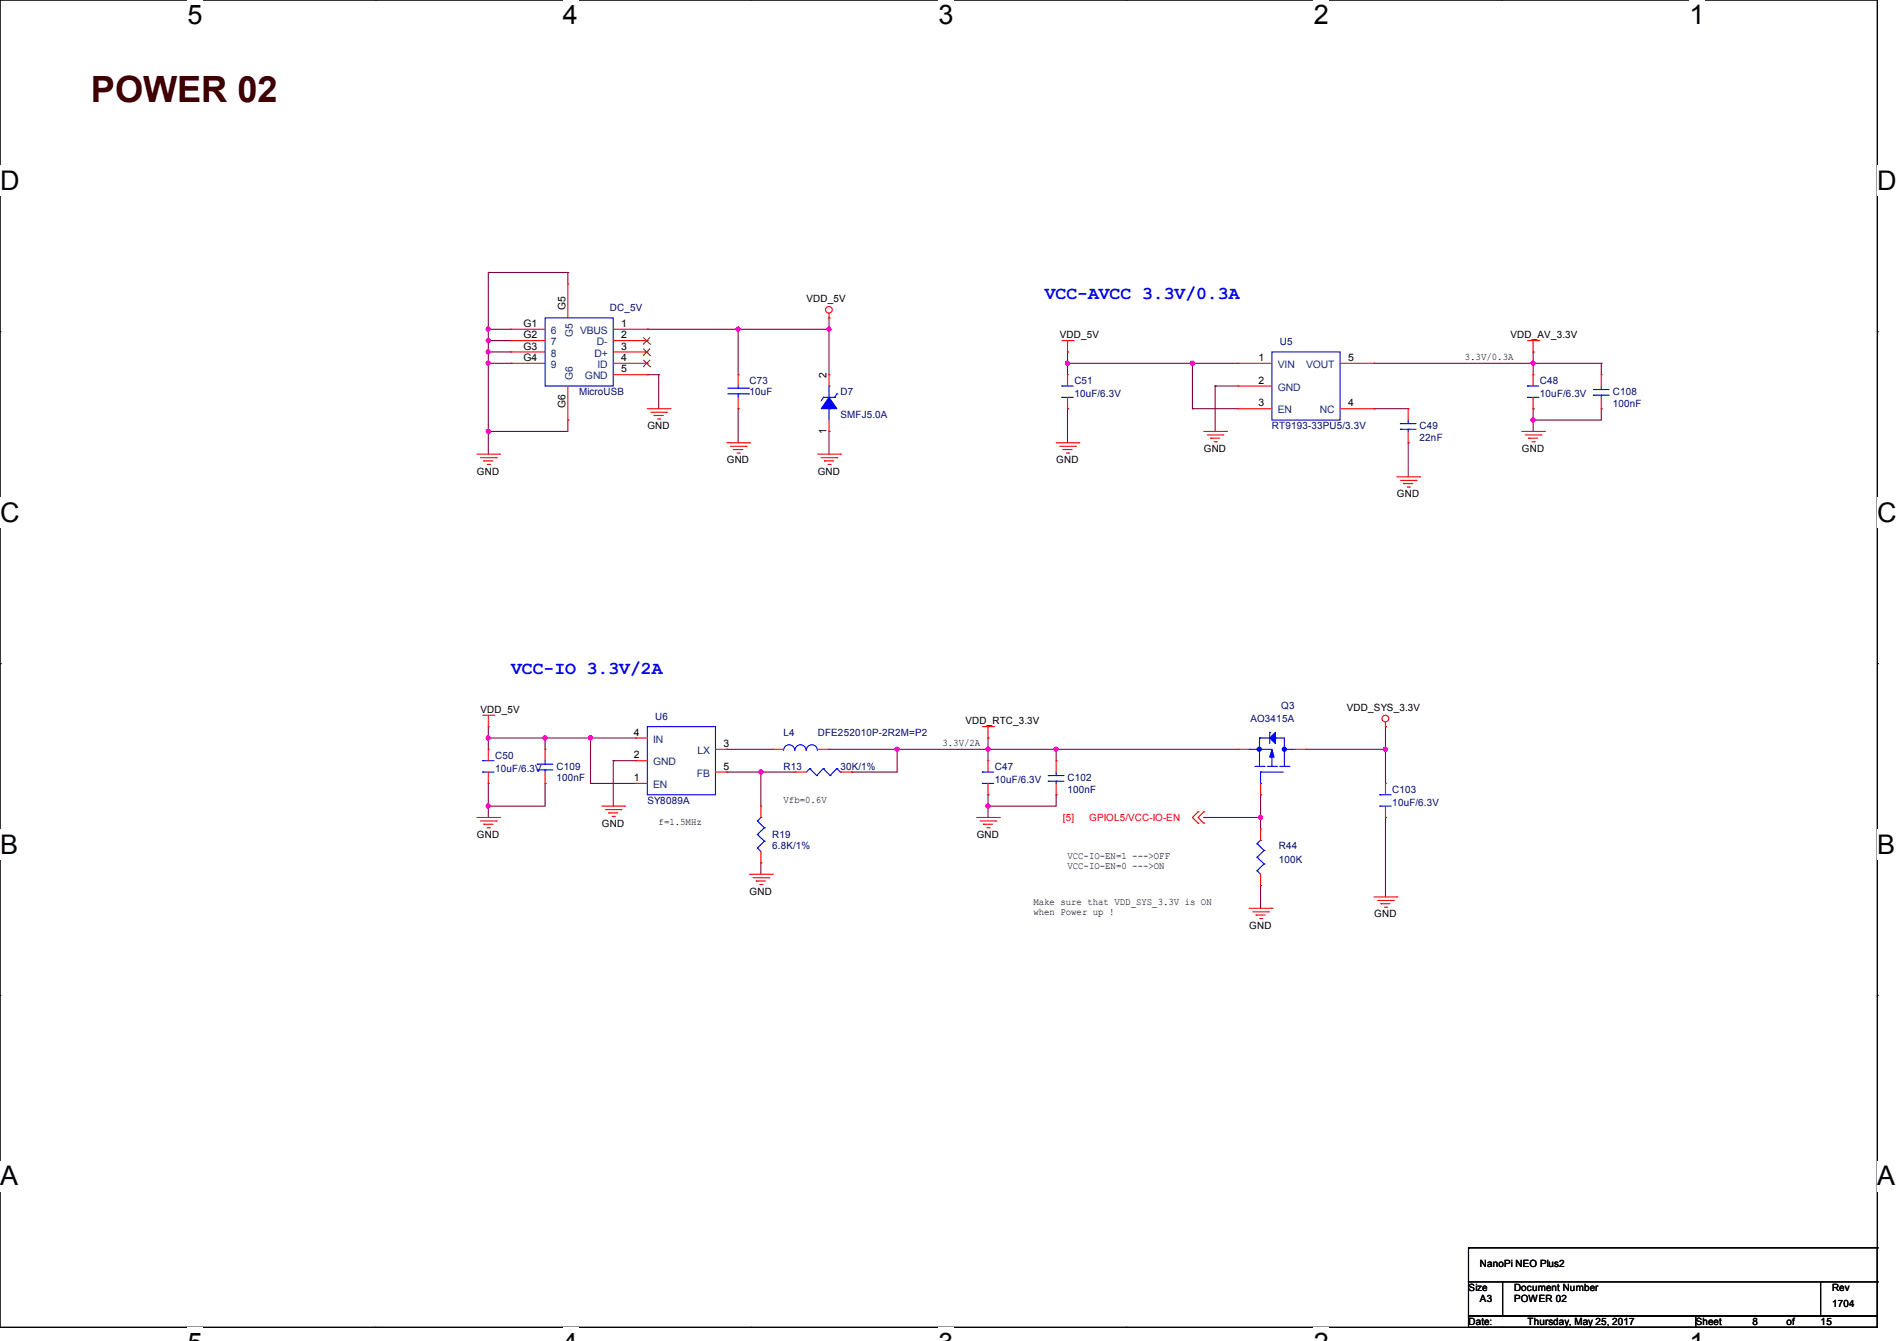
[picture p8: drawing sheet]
<svg xmlns="http://www.w3.org/2000/svg" width="297mm" height="210mm" viewBox="0 0 297 210" stroke-linecap="round" stroke-linejoin="round" font-family="sans-serif">
<path d="M0 0h293.9v207.9h-293.9z" fill="none" stroke="#000" stroke-width=".17"/>
<g fill="#fff">
<path d="M29.4 0h2.3v4.7h-2.3z"/>
<path d="M29.4 207.9h2.3v2.1h-2.3z"/>
</g>
<path d="M58.8 0h.1M58.8 207.9h.1" fill="none" stroke="#000" stroke-width=".17"/>
<g fill="#fff">
<path d="M88.1 0h2.4v4.7h-2.4z"/>
<path d="M88.1 207.9h2.4v2.1h-2.4z"/>
</g>
<path d="M117.6 0h.1M117.6 207.9h.1" fill="none" stroke="#000" stroke-width=".17"/>
<g fill="#fff">
<path d="M146.9 0h2.4v4.7h-2.4z"/>
<path d="M146.9 207.9h2.4v2.1h-2.4z"/>
</g>
<path d="M176.3 0h.1M176.3 207.9h.1" fill="none" stroke="#000" stroke-width=".17"/>
<g fill="#fff">
<path d="M205.7 0h2.4v4.7h-2.4z"/>
<path d="M205.7 207.9h2.4v2.1h-2.4z"/>
</g>
<path d="M235.1 0h.1M235.1 207.9h.1" fill="none" stroke="#000" stroke-width=".17"/>
<g fill="#fff">
<path d="M264.5 0h2.4v4.7h-2.4z"/>
<path d="M264.5 207.9h2.4v2.1h-2.4z"/>
<path d="M0 26h3v4.7h-3z"/>
<path d="M293.9 26h3.1v4.7h-3.1z"/>
<path d="M0 77.9h3v4.7h-3z"/>
<path d="M293.9 77.9h3.1v4.7h-3.1z"/>
</g>
<path d="M0 51.9h.1M293.9 51.9h.1" fill="none" stroke="#000" stroke-width=".17"/>
<g fill="#fff">
<path d="M0 129.9h2.8v4.7h-2.8z"/>
<path d="M293.9 129.9h2.9v4.7h-2.9z"/>
</g>
<path d="M0 103.9h.1M293.9 103.9h.1" fill="none" stroke="#000" stroke-width=".17"/>
<g fill="#fff">
<path d="M-.1 181.8h2.9v4.8h-2.9z"/>
<path d="M293.8 181.8h3v4.8h-3z"/>
</g>
<g fill="none" stroke="#000" stroke-width=".17">
<path d="M0 155.9h.1M293.9 155.9h.1M229.9 195.4h.1M229.9 195.4v5.3M229.9 195.4h64M293.9 195.4h.1M293.9 195.4v5.3M229.9 200.7h5.3v5.4h-5.3zM229.9 206.1h35.6v1.8h-35.6zM235.2 200.7h49.8v5.4h-49.8zM265.5 206.1h28.4v1.8h-28.4zM285 200.7h8.9v5.4h-8.9z"/>
<path d="M293.9 200.7h.1"/>
</g>
<g fill="none" stroke="#800040" stroke-width=".17">
<path d="M76.5 51.6h.1M76.5 53.3h.1M76.5 55.1h.1M76.5 56.9h.1M76.5 42.7h.1M76.5 51.6h3.5M76.5 42.7v28.4M76.5 53.3h3.5M76.5 55.1h3.5M76.5 56.9h3.5M76.5 42.7h12.4M88.9 42.7h.1"/>
<path d="M88.9 42.7v1.7M101.3 58.7h.1M101.3 51.6h.1M101.3 51.6h28.5M101.3 58.7h1.8M103.1 58.7h.1M103.1 58.7v5.3M115.6 51.6h.1M115.6 51.6v7.1M129.8 51.6h.1M129.8 49.8h.1M129.8 49.8v8.9"/>
<path d="M167.1 56.9h.1M167.1 55.1h.1M167.1 56.9h26.7M167.1 55.1v3.6M186.7 56.9h.1M186.7 56.9v7.1M215.1 56.9h.1M215.1 56.9h35.6M240 56.9h.1M240 55.1h.1M240 55.1v3.6M250.7 56.9h.1"/>
<path d="M250.7 56.9v1.8M76.5 67.6h.1M88.9 65.8h.1M88.9 65.8v1.8h-12.4M115.6 64h.1M115.6 64v5.3M129.8 67.6h.1M129.8 67.6v3.5M167.1 64h.1M167.1 64v5.3M186.7 64h.1M186.7 64h7.1"/>
<path d="M190.2 60.5h.1M190.2 60.5v7.1M190.2 60.5h3.6M215.1 64h.1M215.1 64h5.4M220.5 69.3h.1M220.5 69.3v5.4M240 65.8h.1M240 64h.1M240 64v3.6M250.7 64h.1M250.7 64v1.8h-10.7"/>
<path d="M76.5 113.8h.1M76.5 115.6h.1M76.5 113.8v3.5M76.5 115.6h23.1M85.3 115.6h.1M85.3 115.6v1.7M92.5 115.6h.1M92.5 115.6v7.1M96 119.1h.1M96 119.1v7.1M96 119.1h3.6M113.8 117.3h.1"/>
<path d="M113.8 117.3h7.1M129.8 117.3h.1M129.8 117.3h64M140.5 117.3h.1M140.5 117.3v3.6h-7.2M154.7 117.3h.1M154.7 115.6h.1M154.7 115.6v3.5M165.4 117.3h.1M165.4 117.3v1.8M204.5 117.3h.1M204.5 117.3h12.4"/>
<path d="M216.9 113.8h.1M216.9 117.3h.1M216.9 113.8v8.9M76.5 126.2h.1M76.5 122.7h.1M76.5 122.7v5.3M85.3 122.7h.1M85.3 122.7v3.5h-8.8M92.5 122.7h.1M92.5 122.7h7.1M113.8 120.9h.1M113.8 120.9h10.7"/>
<path d="M119.1 120.9h.1M119.1 135.1h.1M119.1 120.9v5.3M119.1 135.1v1.8M133.3 120.9h.1M154.7 126.2h.1M154.7 124.5h.1M154.7 124.5v3.5M165.4 124.5h.1M165.4 124.5v1.7h-10.7M188.5 128h.1M188.5 128h8.9"/>
<path d="M197.4 128h.1M197.4 124.5h.1M197.4 138.7h.1M197.4 124.5v5.3M197.4 138.7v3.5M216.9 128h.1M216.9 128v12.5"/>
</g>
<g fill="#f0f" stroke="#f0f" stroke-width=".17">
<circle cx="76.4" cy="53.3" r=".32"/>
<circle cx="76.4" cy="51.5" r=".32"/>
<circle cx="76.4" cy="55.1" r=".32"/>
<circle cx="76.4" cy="67.5" r=".32"/>
<circle cx="76.4" cy="56.9" r=".32"/>
<circle cx="115.5" cy="51.5" r=".32"/>
<circle cx="129.8" cy="51.5" r=".32"/>
<circle cx="154.7" cy="126.2" r=".32"/>
<circle cx="186.7" cy="56.9" r=".32"/>
<circle cx="167.1" cy="56.9" r=".32"/>
<circle cx="240" cy="65.8" r=".32"/>
<circle cx="154.7" cy="117.3" r=".32"/>
<circle cx="140.4" cy="117.3" r=".32"/>
<circle cx="119.1" cy="120.9" r=".32"/>
<circle cx="85.3" cy="115.5" r=".32"/>
<circle cx="92.4" cy="115.5" r=".32"/>
<circle cx="76.4" cy="115.5" r=".32"/>
<circle cx="76.4" cy="126.2" r=".32"/>
<circle cx="165.3" cy="117.3" r=".32"/>
<circle cx="216.9" cy="117.3" r=".32"/>
<circle cx="197.3" cy="128" r=".32"/>
<circle cx="240" cy="56.9" r=".32"/>
</g>
<g fill="none" stroke="#f00" stroke-width=".17">
<path d="M80 51.6h.1M80 53.3h.1M80 55.1h.1M80 56.9h.1M80 53.3h5.3M80 56.9h5.3M80 51.6h5.3M80 55.1h5.3M88.9 44.4h.1M88.9 44.4v5.4M96 53.3h5.3M96 56.9h5.3"/>
<path d="M96 51.6h5.3M96 55.1h5.3M96 58.7h5.3M101.3 51.6h.1M101.3 53.3h.1M101.3 55.1h.1M101.3 56.9h.1M101.3 58.7h.1M115.6 58.7h.1M115.6 58.7v1.8M129.8 49.8h.1M129.8 58.7h.1"/>
<path d="M129.8 49.1v.7M129.8 58.7v1.8M166.2 53.3h1.8M167.1 55.1h.1M167.1 58.7h.1M167.1 53.3v1.8M167.1 58.7v1.8M168 53.3h.1M193.8 56.9h.1M193.8 56.9h5.3M209.8 56.9h5.3M215.1 56.9h.1"/>
<path d="M239.1 53.3h1.8M240 55.1h.1M240 58.7h.1M240 53.3v1.8M240 58.7v1.8M240.9 53.3h.1M250.7 58.7h.1M250.7 58.7v1.8M74.7 71.1h3.5M75.2 71.7h2.5M75.7 72.2h.1M75.7 72.2h1.5"/>
<path d="M76.3 72.7h.3M76.6 72.7h.1M77.7 71.7h.1M78.2 71.1h.1M88.9 65.8h.1M88.9 60.5v5.3M101.3 64h3.6M101.9 64.6h2.5M102.4 65.1h.1M102.4 65.1h1.4M103 65.6h.3M103.3 65.6h.1"/>
<path d="M104.4 64.6h.1M104.9 64h.1M113.8 69.3h3.5M114.3 69.9h2.5M114.9 70.4h.1M114.9 70.4h1.4M115.4 71h.3M115.6 64h.1M115.6 62.2v1.8M115.7 71h.1M116.8 69.9h.1M117.3 69.3h.1"/>
<path d="M128 71.1h3.6M128.6 71.7h2.4M129.1 72.2h.1M129.1 72.2h1.4M129.6 72.7h.4M129.8 67.6h.1M129.8 65.8v1.8M130 72.7h.1M131 71.7h.1M131.6 71.1h.1M165.4 69.3h3.5M165.9 69.9h2.5"/>
<path d="M166.4 70.4h.1M166.4 70.4h1.5M167 71h.3M167.1 64h.1M167.1 62.2v1.8M167.3 71h.1M168.4 69.9h.1M168.9 69.3h.1M188.5 67.6h3.5M189 68.1h2.5M189.5 68.6h.1M189.5 68.6h1.5"/>
<path d="M190.1 69.2h.3M190.4 69.2h.1M191.5 68.1h.1M192 67.6h.1M193.8 60.5h.1M193.8 64h.1M193.8 64h5.3M193.8 60.5h5.3M209.8 64h5.3M215.1 64h.1M218.7 74.7h3.5M219.2 75.2h2.5"/>
<path d="M219.8 75.7h.1M219.8 75.7h1.4M220.3 76.3h.3M220.5 69.3h.1M220.5 64h.1M220.5 64v1.8M220.5 67.6v1.7M220.6 76.3h.1M221.7 75.2h.1M222.2 74.7h.1M238.3 67.6h3.5M238.8 68.1h2.5"/>
<path d="M239.3 68.6h.1M239.3 68.6h1.4M239.9 69.2h.3M240 64h.1M240 62.2v1.8M240.2 69.2h.1M241.3 68.1h.1M241.8 67.6h.1M250.7 64h.1M250.7 62.2v1.8M75.6 112h1.7M76.5 113.8h.1"/>
<path d="M76.5 117.3h.1M76.5 112v1.8M76.5 117.3v1.8M77.3 112h.1M85.3 117.3h.1M85.3 117.3v1.8M99.6 119.1h.1M99.6 115.6h.1M99.6 119.1h1.7M99.6 115.6h1.7M112 117.3h1.8M113.8 117.3h.1"/>
<path d="M120.9 117.3h.1M120.9 117.3h1.8M128 117.3h1.8M129.8 117.3h.1M153.8 113.8h1.8M154.7 115.6h.1M154.7 119.1h.1M154.7 113.8v1.8M154.7 119.1v1.8M155.6 113.8h.1M165.4 119.1h.1M165.4 119.1v1.8"/>
<path d="M193.8 117.3h.1M193.8 117.3h1.8M202.7 117.3h1.8M204.5 117.3h.1M216.9 113.8h.1M216.9 113.1v.7M74.7 128h3.5M75.2 128.6h2.5M75.7 129.1h.1M75.7 129.1h1.5M76.3 129.6h.3M76.5 122.7h.1"/>
<path d="M76.5 120.9v1.8M76.6 129.6h.1M77.7 128.6h.1M78.2 128h.1M85.3 122.7h.1M85.3 120.9v1.8M94.2 126.2h3.6M94.8 126.8h2.4M95.3 127.3h.1M95.3 127.3h1.4M95.8 127.8h.4M96.2 127.8h.1"/>
<path d="M97.2 126.8h.1M97.8 126.2h.1M99.6 122.7h.1M99.6 122.7h1.7M112 120.9h1.8M113.8 120.9h.1M117.3 136.9h3.6M117.9 137.5h2.5M118.4 138h.1M118.4 138h1.4M119 138.5h.3M119.1 135.1h.1"/>
<path d="M119.1 126.2h.1M119.1 126.2v1.8M119.1 133.3v1.8M119.3 138.5h.1M120.4 137.5h.1M120.9 136.9h.1M124.5 120.9h.1M124.5 120.9h1.7M131.6 120.9h1.7M133.3 120.9h.1M152.9 128h3.6M153.5 128.6h2.4"/>
<path d="M154 129.1h.1M154 129.1h1.4M154.5 129.6h.4M154.7 124.5h.1M154.7 122.7v1.8M154.9 129.6h.1M155.9 128.6h.1M156.5 128h.1M165.4 124.5h.1M165.4 122.7v1.8M187.6 128.9h.1M187.6 127.1h.1"/>
<path d="M187.6 127.1l-.9 .9 .9 .9M188.5 128.9h.1M188.5 127.1h.1M188.5 127.1l-.9 .9 .9 .9M197.4 124.5h.1M197.4 138.7h.1M197.4 129.8h.1M197.4 122.7v1.8M197.4 129.8v1.8M197.4 136.9v1.8M216.9 122.7h.1M216.9 128h.1"/>
<path d="M216.9 122.7v1.8M216.9 126.2v1.8M195.6 142.2h3.5M196.1 142.8h2.5M196.6 143.3h.1M196.6 143.3h1.5M197.2 143.8h.3M197.5 143.8h.1M198.6 142.8h.1M199.1 142.2h.1M215.1 140.5h3.6M215.7 141h2.4"/>
<path d="M216.2 141.5h.1M216.2 141.5h1.4M216.7 142.1h.4M217.1 142.1h.1M218.1 141h.1M218.7 140.5h.1"/>
<circle cx="129.8" cy="48.5" r=".52"/>
<circle cx="216.9" cy="112.5" r=".52"/>
</g>
<g fill="none" stroke="#00f" stroke-width=".17">
<path d="M85.3 49.8h10.7v10.7h-10.7zM199.1 55.1h10.7v10.7h-10.7zM114 61.7h3.2M114 60.8h3.2M115.6 60.8h.1M115.6 61.7h.1M115.6 60.5v.3M115.6 61.7v.5M117.2 61.7h.1M117.2 60.8h.1M128.9 62.2h.1M128.9 62.2h1.8"/>
<path d="M128.9 62.2l-.3 .6M129.8 64h.1M129.8 60.5h.1M129.8 60.5v1.7M129.8 64v1.8M130.7 62.2h.1M131 61.7h.1M131 61.7l-.3 .5M166.2 60.5h.1M166.2 62.2h.1M166.2 60.5h1.8M166.2 62.2h1.8"/>
<path d="M219.2 66.3h.1M219.2 67.2h.1M219.2 66.3h2.5M219.2 67.2h2.5M220.5 67.2h.1M220.5 66.3h.1M220.5 65.8v.5M220.5 67.2v.4M239.1 60.5h.1M239.1 62.2h.1M239.1 60.5h1.8M239.1 62.2h1.8"/>
<path d="M249.5 61h.1M249.5 61.9h.1M249.5 61h2.4M249.5 61.9h2.4M250.7 61.9h.1M250.7 61h.1M250.7 60.5v.5M250.7 61.9v.3M75.6 119.1h.1M75.6 119.1h1.7M84.1 119.7h.1M84.1 119.7h2.5"/>
<path d="M85.3 119.7h.1M85.3 119.1v.6M101.3 113.8h10.7v10.7h-10.7zM122.7 117.5a.87 .87 0 0 1 .8-.9 .87 .87 0 0 1 .9 .9M124.5 117.5a.87 .87 0 0 1 .8-.9 .87 .87 0 0 1 .9 .9M126.2 117.5a.87 .87 0 0 1 .9-.9 .87 .87 0 0 1 .9 .9M195.6 117.3h.1M195.6 117.3h3.5M197.2 115.6h.1M197.2 115.6v4.4M197.2 115.6h1.6M198.8 114.7h.1"/>
<path d="M198.8 114.7v1.8M199.1 118.2v1.8M199.7 115.6h.1M199.7 115.6h1.4v4.4M201.1 117.3h.1M201.1 117.3h1.6M75.6 120.9h.1M75.6 120.9h1.7M84.1 120.6h.1M84.1 120.6h2.5M85.3 120.6h.1M85.3 120.6v.3"/>
<path d="M118.6 132.8h.1M118.6 130.7h.1M118.6 128.6h.1M118.6 132.8l.5 .5M118.6 130.7l1.1 1M118.6 128.6l1.1 1M119.1 128h.1M119.1 128l-.5 .6M119.7 131.7h.1M119.7 129.6h.1M119.7 131.7l-1.1 1.1M119.7 129.6l-1.1 1.1"/>
<path d="M126.8 120.4h.1M126.8 120.4l-.6 .5M126.8 120.4l1 1.1M127.8 121.5h.1M128.9 120.4h.1M128.9 120.4l-1.1 1.1M128.9 120.4l1.1 1.1M130 121.5h.1M131 120.4h.1M131 120.4l-1 1.1M131 120.4l.6 .5M131.6 120.9h.1"/>
<path d="M153.8 120.9h.1M153.8 122.7h.1M153.8 120.9h1.8M153.8 122.7h1.8M164.1 121.5h.1M164.1 122.3h.1M164.1 121.5h2.5M164.1 122.3h2.5M165.4 122.3h.1M165.4 121.5h.1M165.4 120.9v.6M165.4 122.3v.4"/>
<path d="M196.5 120h1.4M196.8 136.4h.1M196.8 134.2h.1M196.8 132.1h.1M196.8 136.4l.6 .5M196.8 134.2l1.1 1.1M196.8 132.1l1.1 1.1M197.4 120.9h.1M197.4 122.7h.1M197.4 131.6h.1M197.4 120.9h3.5M197.4 120.9v1.8"/>
<path d="M197.4 131.6l-.6 .5M197.9 120h.1M197.9 135.3h.1M197.9 133.2h.1M197.9 135.3l-1.1 1.1M197.9 133.2l-1.1 1M198.4 120h1.5M199.1 120h.1M199.9 120h.1M200.4 120h1.4M201.1 120h.1M201.8 120h.1"/>
<path d="M216 124.5h.1M216 126.2h.1M216 124.5h1.8M216 126.2h1.8"/>
</g>
<g fill="#00f" stroke="#00f" stroke-width=".17">
<path d="M198.8 115.6l.9-.9v1.8z"/>
<path d="M199.1 117.3l.4 1.3h-.7z"/>
<path d="M129.8 62.2l1.2 1.8h-2.4z" fill-rule="evenodd"/>
<circle cx="201.1" cy="117.3" r=".33"/>
<circle cx="197.2" cy="117.3" r=".33"/>
</g>
<path d="M100.7 53.9h.1M100.7 55.7h.1M100.7 57.4h.1M100.7 52.8l1.1 1.1M100.7 54.6l1.1 1.1M100.7 56.4l1.1 1M101.8 53.9h.1M101.8 55.7h.1M101.8 57.4h.1M101.8 52.8l-1.1 1.1M101.8 54.6l-1.1 1.1M101.8 56.4l-1.1 1" fill="none" stroke="#804000" stroke-width=".16"/>
<text font-size="5.7" fill="#400000" x="14.2" y="16">POWER 02</text>
<g font-size="4.2">
<text x="29.4" y="3.8">5</text>
<text x="88.1" y="3.8">4</text>
<text x="146.9" y="3.8">3</text>
<text x="205.7" y="3.8">2</text>
<text x="264.5" y="3.8">1</text>
<text x="0" y="29.8">D</text>
<text x="293.9" y="29.8">D</text>
<text x="0" y="81.7">C</text>
<text x="293.9" y="81.7">C</text>
<text x="0" y="133.7">B</text>
<text x="293.9" y="133.7">B</text>
<text x="0" y="185.6">A</text>
<text x="293.9" y="185.6">A</text>
</g>
<g font-size="2.8" fill="#00f">
<text x="163.6" y="46.8">VCC-AVCC 3.3V/0.3A</text>
<text x="80" y="105.5">VCC-IO 3.3V/2A</text>
</g>
<g font-size="1.6">
<text x="126.2" y="47.3">VDD_5V</text>
<text x="82" y="51.2">G1</text>
<text x="82" y="53">G2</text>
<text x="88.5" y="48.6" transform="rotate(-90 88.5 48.6)">G5</text>
<text x="97.2" y="51.2">1</text>
<text x="97.2" y="53">2</text>
<text x="165.9" y="53">VDD_5V</text>
<text x="236.5" y="53">VDD_AV_3.3V</text>
<text x="82" y="54.7">G3</text>
<text x="82" y="56.5">G4</text>
<text x="97.2" y="54.7">3</text>
<text x="97.2" y="56.5">4</text>
<text x="97.2" y="58.3">5</text>
<text x="129.4" y="59.2" transform="rotate(-90 129.4 59.2)">2</text>
<text x="197" y="56.5">1</text>
<text x="211.1" y="56.5">5</text>
<text x="229.3" y="56.3">3.3V/0.3A</text>
<text x="88.5" y="63.8" transform="rotate(-90 88.5 63.8)">G6</text>
<text x="197" y="60.1">2</text>
<text x="197" y="63.6">3</text>
<text x="211.1" y="63.6">4</text>
<text x="101.4" y="67.2">GND</text>
<text x="129.4" y="67.9" transform="rotate(-90 129.4 67.9)">1</text>
<text x="188.5" y="70.8">GND</text>
<text x="238.3" y="70.8">GND</text>
<text x="74.7" y="74.3">GND</text>
<text x="113.8" y="72.6">GND</text>
<text x="128" y="74.3">GND</text>
<text x="165.4" y="72.6">GND</text>
<text x="218.7" y="77.9">GND</text>
<text x="75.2" y="111.7">VDD_5V</text>
<text x="151.1" y="113.5">VDD_RTC_3.3V</text>
<text x="210.9" y="111.3">VDD_SYS_3.3V</text>
<text x="99.2" y="118.7">2</text>
<text x="99.2" y="115.2">4</text>
<text x="113.3" y="117">3</text>
<text x="147.6" y="116.8">3.3V/2A</text>
<text x="99.2" y="122.3">1</text>
<text x="113.3" y="120.5">5</text>
<text x="122.7" y="125.7">Vfb=0.6V</text>
<text x="74.7" y="131.2">GND</text>
<text x="94.2" y="129.5">GND</text>
<text x="103.1" y="129.2">f=1.5MHz</text>
<text x="152.9" y="131.2">GND</text>
<text x="167.1" y="134.6">VCC-IO-EN=1 ---&gt;OFF</text>
<text x="167.1" y="136.1">VCC-IO-EN=0 ---&gt;ON</text>
<text x="117.4" y="140.1">GND</text>
<text x="161.8" y="141.7">Make sure that VDD_SYS_3.3V is ON</text>
<text x="161.8" y="143.3">when Power up !</text>
<text x="215.2" y="143.7">GND</text>
<text x="195.6" y="145.5">GND</text>
<text x="229.9" y="202.2">Size</text>
<text x="231.7" y="198.5">NanoPi NEO Plus2</text>
<text x="231.7" y="204">A3</text>
<text x="237" y="202.2">Document Number</text>
<text x="237" y="204">POWER 02</text>
<text x="286.8" y="202.2">Rev</text>
<text x="229.9" y="207.5">Date:</text>
<text x="239.2" y="207.5">Thursday, May 25, 2017</text>
<text x="265.5" y="207.5">Sheet</text>
<text x="274.4" y="207.5">8</text>
<text x="279.7" y="207.5">of</text>
<text x="285" y="207.5">15</text>
<text x="286.8" y="204.7">1704</text>
</g>
<g font-size="1.6" fill="#004080">
<text x="86.2" y="52.3">6</text>
<text x="89.7" y="52.8" transform="rotate(-90 89.7 52.8)">G5</text>
<text x="90.8" y="52.3">VBUS</text>
<text x="86.2" y="54.1">7</text>
<text x="86.2" y="55.8">8</text>
<text x="86.2" y="57.6">9</text>
<text x="89.7" y="59.6" transform="rotate(-90 89.7 59.6)">G6</text>
<text x="91.6" y="59.4">GND</text>
<text x="93.1" y="55.8">D+</text>
<text x="93.4" y="54.1">D-</text>
<text x="93.5" y="57.6">ID</text>
<text x="200" y="57.6">VIN</text>
<text x="204.5" y="57.6">VOUT</text>
<text x="200" y="61.2">GND</text>
<text x="200" y="64.7">EN</text>
<text x="206.6" y="64.7">NC</text>
<text x="102.2" y="119.8">GND</text>
<text x="102.2" y="116.3">IN</text>
<text x="109.2" y="118.1">LX</text>
<text x="102.2" y="123.4">EN</text>
<text x="109.1" y="121.6">FB</text>
</g>
<g font-size="1.6" fill="#000080">
<text x="95.5" y="48.7">DC_5V</text>
<text x="200.4" y="54.1">U5</text>
<text x="90.7" y="61.9">MicroUSB</text>
<text x="117.4" y="60.1">C73</text>
<text x="117.4" y="61.9">10uF</text>
<text x="131.6" y="61.9">D7</text>
<text x="131.6" y="65.4">SMFJ5.0A</text>
<text x="168.2" y="60.1">C51</text>
<text x="168.2" y="62.2">10uF/6.3V</text>
<text x="241.1" y="60.1">C48</text>
<text x="241.1" y="62.2">10uF/6.3V</text>
<text x="252.5" y="61.9">C108</text>
<text x="252.5" y="63.7">100nF</text>
<text x="199.1" y="67.2">RT9193-33PU5/3.3V</text>
<text x="222.3" y="67.2">C49</text>
<text x="222.3" y="69">22nF</text>
<text x="102.6" y="112.7">U6</text>
<text x="195.8" y="113.1">AO3415A</text>
<text x="200.6" y="111">Q3</text>
<text x="77.5" y="118.8">C50</text>
<text x="122.7" y="115.2">L4</text>
<text x="128" y="115.2">DFE252010P-2R2M=P2</text>
<text x="77.5" y="120.9">10uF/6.3V</text>
<text x="87.1" y="120.6">C109</text>
<text x="87.1" y="122.3">100nF</text>
<text x="101.4" y="125.9">SY8089A</text>
<text x="122.7" y="120.6">R13</text>
<text x="131.6" y="120.6">30K/1%</text>
<text x="155.8" y="120.6">C47</text>
<text x="155.8" y="122.7">10uF/6.3V</text>
<text x="167.1" y="122.3">C102</text>
<text x="167.1" y="124.1">100nF</text>
<text x="218" y="124.1">C103</text>
<text x="120.9" y="131.2">R19</text>
<text x="218" y="126.2">10uF/6.3V</text>
<text x="120.9" y="133">6.8K/1%</text>
<text x="200.2" y="133">R44</text>
<text x="200.2" y="135.1">100K</text>
</g>
<g font-size="1.6" fill="#f00">
<text x="166.4" y="128.6">[5]</text>
<text x="170.5" y="128.6">GPIOL5/VCC-IO-EN</text>
</g>
</svg>
